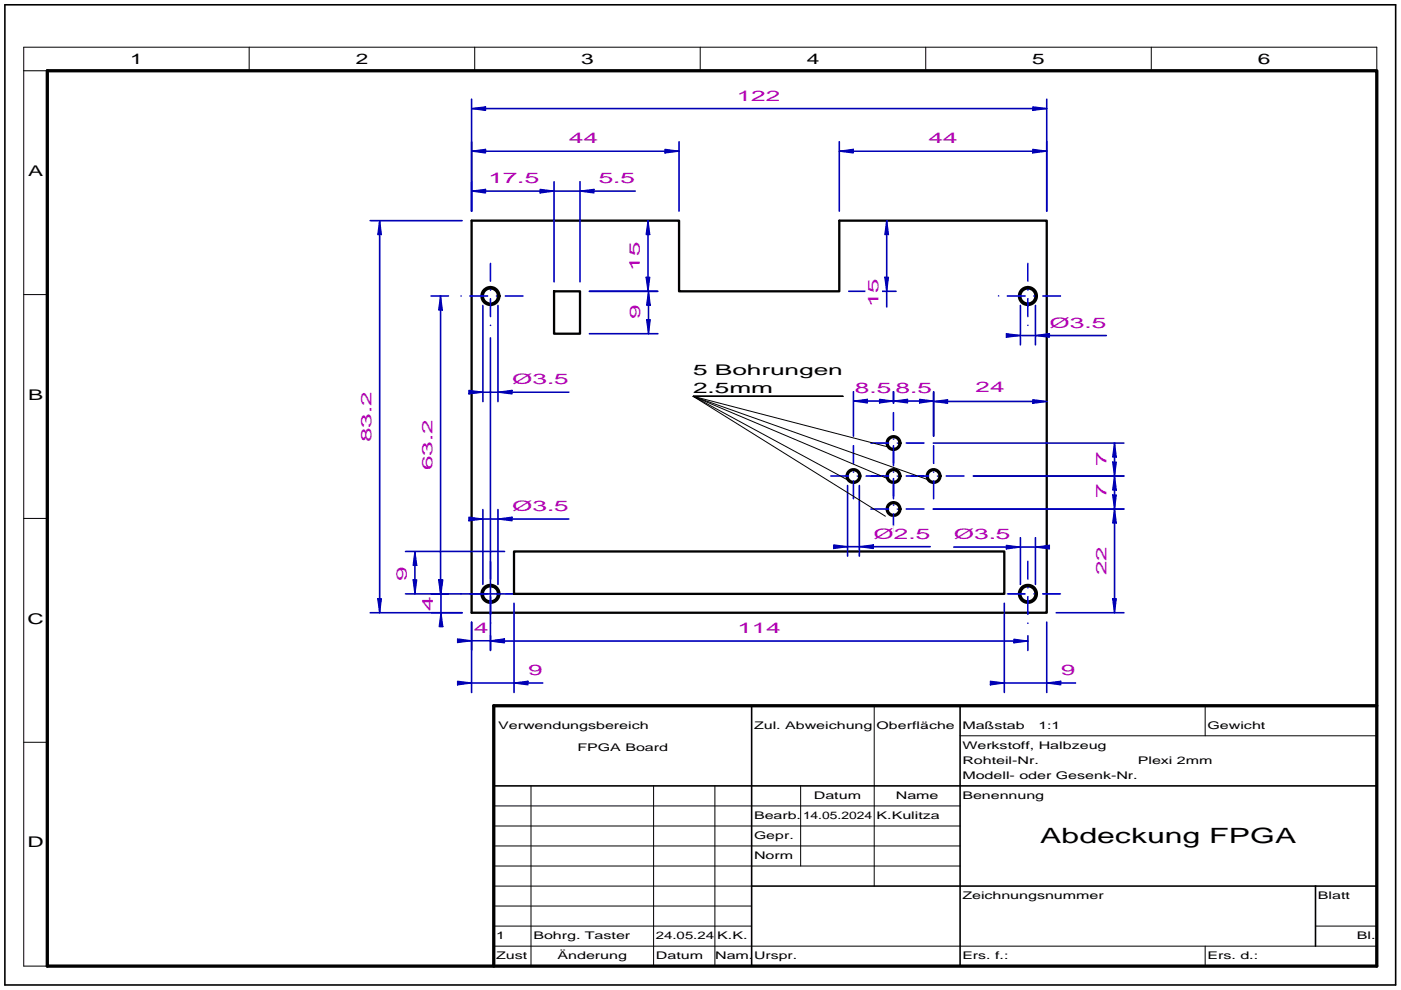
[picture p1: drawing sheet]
<svg xmlns="http://www.w3.org/2000/svg" width="297mm" height="210mm" viewBox="0 0 297 210" stroke-linecap="round" stroke-linejoin="round" font-family="sans-serif">
<path d="M1 1h294.9v207.9h-294.9zM159.4 149.7v55.2M203.6 149.7v55.2M104.7 166.7h187.2M159.4 187.9h132.5M278.9 187.9v12.8" fill="none" stroke="#000" stroke-width=".34"/>
<g fill="none" stroke="#000" stroke-width=".21">
<path d="M5 15h5M52.8 10v5M100.6 10v5M148.5 10v5M196.3 10v5M244.1 10v5M291.9 15v-5h-286.9v194.9h5M5 62.5h5M5 110h5M5 157.4h5M185.4 149.7v38.2M203.6 156.1h88.3"/>
<path d="M255.5 149.7v6.4M104.7 170.9h98.9M104.7 175.2h98.9M104.7 179.4h98.9M112.6 166.7v38.2M138.6 166.7v38.2M151.6 166.7v38.2M169.8 166.7v17M104.7 196.4h54.7M104.7 183.7h98.9M104.7 187.9h54.7M104.7 192.2h54.7"/>
<path d="M278.9 196.4h13M104.7 200.7h187.2M255.5 200.7v4.2"/>
</g>
<path d="M10 15h281.9v189.9h-281.9zM291.9 149.7h-187.2v55.2" fill="none" stroke="#000" stroke-width=".7"/>
<g fill="none" stroke="#000" stroke-width=".49">
<path d="M100 46.8h44v15h33.9v-15h44v83.2h-121.9zM105.6 62.8h.1M105.9 62.8h.1M117.5 61.8h5.5v9h-5.5zM190.7 94h.1M190.9 94h.1M109 117h103.9v9h-103.9zM182.2 101h.1M182.4 101h.1M190.7 108h.1M190.9 108h.1M199.2 101h.1"/>
<path d="M199.4 101h.1M105.6 126h.1M105.9 126h.1M219.5 126h.1M219.8 126h.1"/>
<circle cx="104" cy="62.8" r="1.6"/>
<circle cx="104" cy="62.8" r="1.9"/>
<circle cx="217.9" cy="62.8" r="1.9"/>
<circle cx="217.9" cy="62.8" r="1.61"/>
<circle cx="189.4" cy="94" r="1.24"/>
<circle cx="189.5" cy="94" r="1.45"/>
<circle cx="180.9" cy="101" r="1.44"/>
<circle cx="181" cy="101" r="1.25"/>
<circle cx="189.4" cy="108" r="1.24"/>
<circle cx="189.4" cy="101" r="1.24"/>
<circle cx="189.5" cy="108" r="1.45"/>
<circle cx="189.5" cy="101" r="1.45"/>
<circle cx="197.9" cy="101" r="1.45"/>
<circle cx="198" cy="101" r="1.25"/>
<circle cx="104" cy="126" r="1.6"/>
<circle cx="104" cy="125.9" r="1.9"/>
<circle cx="217.9" cy="125.9" r="1.9"/>
<circle cx="217.9" cy="126" r="1.6"/>
</g>
<g fill="none" stroke="#00f" stroke-width=".34">
<path d="M104 55.9v3.7M217.9 55.9v3.7M97.8 62.8h.1M99.6 62.8h3.8M104 63.4v3.7M104 61.5h.1M104 69h.1M105.3 62.8h.1M107.1 62.8h3.8M211.7 62.8h.1M213.6 62.8h3.7M217.9 63.4v3.7"/>
<path d="M217.9 61.5h.1M217.9 69h.1M219.2 62.8h.1M221.1 62.8h3.7M181 94.5v3.8M184.7 94h3.7M189.4 87.5v3.8M189.4 94.5v4.3M189.4 93.2h.1M190.3 94h.1M192.1 94h3.8M197.9 94.5v3.8"/>
<path d="M104 119.1v3.7M176.1 101h3.8M181 100.1h.1M181 102v3.8M181.8 101h.1M183.6 101h4.8M184.7 108h3.7M189.4 100.1h.1M189.4 101.5v4.3M189.4 109v3.8M189.4 107.1h.1M190.3 101h.1"/>
<path d="M190.3 108h.1M192.1 101h4.8M192.1 108h3.8M197.9 102v3.8M197.9 100.1h.1M198.8 101h.1M200.6 101h3.8M217.9 119.1v3.7M97.8 126h.1M99.6 126h3.8M104 124.7h.1M104 126.6v3.7"/>
<path d="M104 132.2h.1M105.3 126h.1M107.1 126h3.8M211.7 126h.1M213.6 126h3.7M217.9 132.2h.1M217.9 124.7h.1M217.9 126.6v3.7M219.2 126h.1M221.1 126h3.7"/>
</g>
<path d="M104 71.7v66.2M98 135.9h8M100 132v5.9" fill="none" stroke="#0000b4" stroke-width=".34"/>
<path d="M97 135.5l3 .4-3 .4z" fill="#0000b4"/>
<path d="M97 135.5l3 .4-3 .4z" fill="none" stroke="#0000b4" stroke-width=".25"/>
<path d="M104 135.9l3-.4v.8z" fill="#0000b4"/>
<path d="M104 135.9l3-.4v.8z" fill="none" stroke="#0000b4" stroke-width=".25"/>
<g fill="#fff">
<path d="M103.6 131.4v3.5h-3.1z"/>
<path d="M100.5 131.4h3.1l-3.1 3.5z"/>
</g>
<path d="M104 136h113.9M104 134.9v3.1M217.9 134.9v3.1" fill="none" stroke="#0000b4" stroke-width=".34"/>
<path d="M104 136l3-.4v.8z" fill="#0000b4"/>
<path d="M104 136l3-.4v.8z" fill="none" stroke="#0000b4" stroke-width=".25"/>
<path d="M215 135.6l2.9 .4-2.9 .4z" fill="#0000b4"/>
<path d="M215 135.6l2.9 .4-2.9 .4z" fill="none" stroke="#0000b4" stroke-width=".25"/>
<g fill="#fff">
<path d="M156.3 135l9.3-3.5v3.5z"/>
<path d="M156.3 131.5h9.3l-9.3 3.5z"/>
</g>
<path d="M100 132v14.9M109 128v18.9M98 144.9h17.1" fill="none" stroke="#0000b4" stroke-width=".34"/>
<path d="M97 144.5l3 .4-3 .4z" fill="#0000b4"/>
<path d="M97 144.5l3 .4-3 .4z" fill="none" stroke="#0000b4" stroke-width=".25"/>
<path d="M109 144.9l2.9-.4v.8z" fill="#0000b4"/>
<path d="M109 144.9l2.9-.4v.8z" fill="none" stroke="#0000b4" stroke-width=".25"/>
<g fill="#fff">
<path d="M115.1 140.4v3.5h-3.1z"/>
<path d="M112 140.4h3.1l-3.1 3.5z"/>
</g>
<path d="M212.9 128v18.9M221.9 132v14.9M210.9 144.9h17.1" fill="none" stroke="#0000b4" stroke-width=".34"/>
<path d="M221.9 144.9l3-.4v.8z" fill="#0000b4"/>
<path d="M221.9 144.9l3-.4v.8z" fill="none" stroke="#0000b4" stroke-width=".25"/>
<path d="M210 144.5l2.9 .4-2.9 .4z" fill="#0000b4"/>
<path d="M210 144.5l2.9 .4-2.9 .4z" fill="none" stroke="#0000b4" stroke-width=".25"/>
<g fill="#fff">
<path d="M228 140.4v3.5h-3.1z"/>
<path d="M224.9 140.4h3.1l-3.1 3.5z"/>
</g>
<path d="M91.5 126h3.6M91.5 130h6.5M93.5 124v8" fill="none" stroke="#0000b4" stroke-width=".34"/>
<path d="M93.5 130l.4 2.9h-.8z" fill="#0000b4"/>
<path d="M93.5 130l.4 2.9h-.8z" fill="none" stroke="#0000b4" stroke-width=".25"/>
<path d="M93.1 123h.8l-.4 3z" fill="#0000b4"/>
<path d="M93.1 123h.8l-.4 3z" fill="none" stroke="#0000b4" stroke-width=".25"/>
<g fill="#fff">
<path d="M89 126.4h3.5v3.1z"/>
<path d="M89 126.4l3.5 3.1h-3.5z"/>
</g>
<path d="M86 117h21M88 117v9M86 126h21" fill="none" stroke="#0000b4" stroke-width=".34"/>
<path d="M87.6 123h.8l-.4 3z" fill="#0000b4"/>
<path d="M87.6 123h.8l-.4 3z" fill="none" stroke="#0000b4" stroke-width=".25"/>
<path d="M88 117l.4 2.9h-.8z" fill="#0000b4"/>
<path d="M88 117l.4 2.9h-.8z" fill="none" stroke="#0000b4" stroke-width=".25"/>
<g fill="#fff">
<path d="M83.5 120.1h3.5v3.1z"/>
<path d="M83.5 120.1l3.5 3.1h-3.5z"/>
</g>
<path d="M91.4 62.8h3.7M93.4 62.8v63.2M91.4 126h3.7" fill="none" stroke="#0000b4" stroke-width=".34"/>
<path d="M93.4 62.8l.4 3h-.8z" fill="#0000b4"/>
<path d="M93.4 62.8l.4 3h-.8z" fill="none" stroke="#0000b4" stroke-width=".25"/>
<path d="M93 123h.8l-.4 3z" fill="#0000b4"/>
<path d="M93 123h.8l-.4 3z" fill="none" stroke="#0000b4" stroke-width=".25"/>
<g fill="#fff">
<path d="M88.9 89h3.5v10.8z"/>
<path d="M88.9 89l3.5 10.8h-3.5z"/>
</g>
<path d="M100 38.5v6.3M117.5 38.5v21.3M100 40.5h17.5" fill="none" stroke="#0000b4" stroke-width=".34"/>
<path d="M114.5 40.2l3 .3-3 .4z" fill="#0000b4"/>
<path d="M114.5 40.2l3 .3-3 .4z" fill="none" stroke="#0000b4" stroke-width=".25"/>
<path d="M100 40.5l3-.3v.7z" fill="#0000b4"/>
<path d="M100 40.5l3-.3v.7z" fill="none" stroke="#0000b4" stroke-width=".25"/>
<g fill="#fff">
<path d="M103.5 39.5l10.8-3.5v3.5z"/>
<path d="M103.5 36h10.8l-10.8 3.5z"/>
</g>
<path d="M123 38.5v21.3M115.5 40.5h19.2" fill="none" stroke="#0000b4" stroke-width=".34"/>
<path d="M123 40.5l2.9-.3v.7z" fill="#0000b4"/>
<path d="M123 40.5l2.9-.3v.7z" fill="none" stroke="#0000b4" stroke-width=".25"/>
<g fill="#fff">
<path d="M127 39.5l7.7-3.5v3.5z"/>
<path d="M127 36h7.7l-7.7 3.5z"/>
</g>
<path d="M125 70.8h14.5M125 61.8h14.5M137.5 61.8v9" fill="none" stroke="#0000b4" stroke-width=".34"/>
<path d="M137.5 61.8l.4 2.9h-.8z" fill="#0000b4"/>
<path d="M137.5 61.8l.4 2.9h-.8z" fill="none" stroke="#0000b4" stroke-width=".25"/>
<path d="M137.1 67.8h.8l-.4 3z" fill="#0000b4"/>
<path d="M137.1 67.8h.8l-.4 3z" fill="none" stroke="#0000b4" stroke-width=".25"/>
<g fill="#fff">
<path d="M133 64.7h3.5v3z"/>
<path d="M133 64.7l3.5 3h-3.5z"/>
</g>
<path d="M100 23h121.9M100 21v23.8M221.9 21v23.8" fill="none" stroke="#0000b4" stroke-width=".34"/>
<path d="M100 23l3-.4v.8z" fill="#0000b4"/>
<path d="M100 23l3-.4v.8z" fill="none" stroke="#0000b4" stroke-width=".25"/>
<path d="M219 22.6l2.9 .4-2.9 .4z" fill="#0000b4"/>
<path d="M219 22.6l2.9 .4-2.9 .4z" fill="none" stroke="#0000b4" stroke-width=".25"/>
<g fill="#fff">
<path d="M156.2 22l9.3-3.5v3.5z"/>
<path d="M156.2 18.5h9.3l-9.3 3.5z"/>
</g>
<path d="M214.3 71.2h20.3M216.3 64.8v8.4M219.5 64.8v8.4" fill="none" stroke="#0000b4" stroke-width=".34"/>
<path d="M213.4 70.8l2.9 .4-2.9 .3z" fill="#0000b4"/>
<path d="M213.4 70.8l2.9 .4-2.9 .3z" fill="none" stroke="#0000b4" stroke-width=".25"/>
<path d="M219.5 71.2l3-.4v.7z" fill="#0000b4"/>
<path d="M219.5 71.2l3-.4v.7z" fill="none" stroke="#0000b4" stroke-width=".25"/>
<g fill="#fff">
<path d="M222.5 70.2l4.3-3.5v3.5z"/>
<path d="M222.5 66.7h4.3l-4.3 3.5z"/>
<path d="M226.8 70.2l7.8-3.5v3.5z"/>
<path d="M226.8 66.7h7.8l-7.8 3.5z"/>
</g>
<path d="M202.2 116h19.3M216.3 114v10M219.5 114v10" fill="none" stroke="#0000b4" stroke-width=".34"/>
<path d="M219.5 116l3-.3v.7z" fill="#0000b4"/>
<path d="M219.5 116l3-.3v.7z" fill="none" stroke="#0000b4" stroke-width=".25"/>
<path d="M213.4 115.7l2.9 .3-2.9 .4z" fill="#0000b4"/>
<path d="M213.4 115.7l2.9 .3-2.9 .4z" fill="none" stroke="#0000b4" stroke-width=".25"/>
<g fill="#fff">
<path d="M202.2 115l4.3-3.5v3.5z"/>
<path d="M202.2 111.5h4.3l-4.3 3.5z"/>
<path d="M206.5 115l7.7-3.5v3.5z"/>
<path d="M206.5 111.5h7.7l-7.7 3.5z"/>
</g>
<path d="M102.4 64.8v20.4M105.6 64.8v20.4M100.4 83.2h20.2" fill="none" stroke="#0000b4" stroke-width=".34"/>
<path d="M99.4 82.8l3 .4-3 .4z" fill="#0000b4"/>
<path d="M99.4 82.8l3 .4-3 .4z" fill="none" stroke="#0000b4" stroke-width=".25"/>
<path d="M105.6 83.2l3-.4v.8z" fill="#0000b4"/>
<path d="M105.6 83.2l3-.4v.8z" fill="none" stroke="#0000b4" stroke-width=".25"/>
<g fill="#fff">
<path d="M108.6 82.2l4.3-3.5v3.5z"/>
<path d="M108.6 78.7h4.3l-4.3 3.5z"/>
<path d="M112.9 82.2l7.7-3.5v3.5z"/>
<path d="M112.9 78.7h7.7l-7.7 3.5z"/>
</g>
<path d="M100.4 110.1h20.2M102.4 108.1v15.9M105.6 108.1v15.9" fill="none" stroke="#0000b4" stroke-width=".34"/>
<path d="M105.6 110.1l3-.4v.8z" fill="#0000b4"/>
<path d="M105.6 110.1l3-.4v.8z" fill="none" stroke="#0000b4" stroke-width=".25"/>
<path d="M99.4 109.7l3 .4-3 .4z" fill="#0000b4"/>
<path d="M99.4 109.7l3 .4-3 .4z" fill="none" stroke="#0000b4" stroke-width=".25"/>
<g fill="#fff">
<path d="M108.6 109.1l4.3-3.5v3.5z"/>
<path d="M108.6 105.6h4.3l-4.3 3.5z"/>
<path d="M112.9 109.1l7.7-3.5v3.5z"/>
<path d="M112.9 105.6h7.7l-7.7 3.5z"/>
</g>
<path d="M177.9 32.1h44M177.9 30.1v14.7M221.9 30.1v14.7" fill="none" stroke="#0000b4" stroke-width=".34"/>
<path d="M219 31.7l2.9 .4-2.9 .3z" fill="#0000b4"/>
<path d="M219 31.7l2.9 .4-2.9 .3z" fill="none" stroke="#0000b4" stroke-width=".25"/>
<path d="M177.9 32.1l3-.4v.7z" fill="#0000b4"/>
<path d="M177.9 32.1l3-.4v.7z" fill="none" stroke="#0000b4" stroke-width=".25"/>
<g fill="#fff">
<path d="M196.8 31.1l6.2-3.5v3.5z"/>
<path d="M196.8 27.6h6.2l-6.2 3.5z"/>
</g>
<path d="M100 32.1h44M100 30.1v14.7M144 30.1v14.7" fill="none" stroke="#0000b4" stroke-width=".34"/>
<path d="M100 32.1l3-.4v.7z" fill="#0000b4"/>
<path d="M100 32.1l3-.4v.7z" fill="none" stroke="#0000b4" stroke-width=".25"/>
<path d="M141 31.7l3 .4-3 .3z" fill="#0000b4"/>
<path d="M141 31.7l3 .4-3 .3z" fill="none" stroke="#0000b4" stroke-width=".25"/>
<g fill="#fff">
<path d="M120.6 31.1l6.2-3.5v3.5z"/>
<path d="M120.6 27.6h6.2l-6.2 3.5z"/>
</g>
<path d="M188 46.8v18.3M180 61.8h10" fill="none" stroke="#0000b4" stroke-width=".34"/>
<path d="M188 46.8l.4 3h-.8z" fill="#0000b4"/>
<path d="M188 46.8l.4 3h-.8z" fill="none" stroke="#0000b4" stroke-width=".25"/>
<path d="M187.6 58.8h.8l-.4 3z" fill="#0000b4"/>
<path d="M187.6 58.8h.8l-.4 3z" fill="none" stroke="#0000b4" stroke-width=".25"/>
<g fill="#fff">
<path d="M183.5 58.9h3.5v6.2z"/>
<path d="M183.5 58.9l3.5 6.2h-3.5z"/>
</g>
<path d="M197.9 94h40.4M236.3 94v7M206.4 101h31.9" fill="none" stroke="#0000b4" stroke-width=".34"/>
<path d="M235.9 98h.8l-.4 3z" fill="#0000b4"/>
<path d="M235.9 98h.8l-.4 3z" fill="none" stroke="#0000b4" stroke-width=".25"/>
<path d="M236.3 94l.4 2.9h-.8z" fill="#0000b4"/>
<path d="M236.3 94l.4 2.9h-.8z" fill="none" stroke="#0000b4" stroke-width=".25"/>
<g fill="#fff">
<path d="M231.8 95.7h3.5v3.1z"/>
<path d="M231.8 95.7l3.5 3.1h-3.5z"/>
</g>
<path d="M197.9 108h40.4M236.3 108v22M223.9 130h14.4" fill="none" stroke="#0000b4" stroke-width=".34"/>
<path d="M235.9 127h.8l-.4 3z" fill="#0000b4"/>
<path d="M235.9 127h.8l-.4 3z" fill="none" stroke="#0000b4" stroke-width=".25"/>
<path d="M236.3 108l.4 2.9h-.8z" fill="#0000b4"/>
<path d="M236.3 108l.4 2.9h-.8z" fill="none" stroke="#0000b4" stroke-width=".25"/>
<g fill="#fff">
<path d="M231.8 115.9h3.5v6.1z"/>
<path d="M231.8 115.9l3.5 6.1h-3.5z"/>
</g>
<path d="M197.9 108h40.4M206.4 101h31.9M236.3 101v7" fill="none" stroke="#0000b4" stroke-width=".34"/>
<path d="M236.3 101l.4 2.9h-.8z" fill="#0000b4"/>
<path d="M236.3 101l.4 2.9h-.8z" fill="none" stroke="#0000b4" stroke-width=".25"/>
<path d="M235.9 105h.8l-.4 3z" fill="#0000b4"/>
<path d="M235.9 105h.8l-.4 3z" fill="none" stroke="#0000b4" stroke-width=".25"/>
<g fill="#fff">
<path d="M231.8 102.6h3.5v3.1z"/>
<path d="M231.8 102.6l3.5 3.1h-3.5z"/>
</g>
<path d="M197.9 85.2h24M197.9 83.2v9.3" fill="none" stroke="#0000b4" stroke-width=".34"/>
<path d="M197.9 85.2l3-.4v.8z" fill="#0000b4"/>
<path d="M197.9 85.2l3-.4v.8z" fill="none" stroke="#0000b4" stroke-width=".25"/>
<path d="M219 84.8l2.9 .4-2.9 .4z" fill="#0000b4"/>
<path d="M219 84.8l2.9 .4-2.9 .4z" fill="none" stroke="#0000b4" stroke-width=".25"/>
<g fill="#fff">
<path d="M206.9 84.2l6.1-3.5v3.5z"/>
<path d="M206.9 80.7h6.1l-6.1 3.5z"/>
</g>
<path d="M189.4 85.1h8.5M189.4 83.1v2.4M197.9 83.1v9.4" fill="none" stroke="#0000b4" stroke-width=".34"/>
<path d="M189.4 85.1l3-.4v.8z" fill="#0000b4"/>
<path d="M189.4 85.1l3-.4v.8z" fill="none" stroke="#0000b4" stroke-width=".25"/>
<path d="M195 84.7l2.9 .4-2.9 .4z" fill="#0000b4"/>
<path d="M195 84.7l2.9 .4-2.9 .4z" fill="none" stroke="#0000b4" stroke-width=".25"/>
<g fill="#fff">
<path d="M189.9 84.1l7.7-3.5v3.5z"/>
<path d="M189.9 80.6h7.7l-7.7 3.5z"/>
</g>
<path d="M181 85.1h8.4M181 83.1v9.4M189.4 83.1v2.4" fill="none" stroke="#0000b4" stroke-width=".34"/>
<path d="M186.5 84.7l2.9 .4-2.9 .4z" fill="#0000b4"/>
<path d="M186.5 84.7l2.9 .4-2.9 .4z" fill="none" stroke="#0000b4" stroke-width=".25"/>
<path d="M181 85.1l2.9-.4v.8z" fill="#0000b4"/>
<path d="M181 85.1l2.9-.4v.8z" fill="none" stroke="#0000b4" stroke-width=".25"/>
<g fill="#fff">
<path d="M181.3 84.1l7.7-3.5v3.5z"/>
<path d="M181.3 80.6h7.7l-7.7 3.5z"/>
</g>
<path d="M177.7 116h19.5M179.7 103v15M182.2 103v15" fill="none" stroke="#0000b4" stroke-width=".34"/>
<path d="M176.7 115.6l3 .4-3 .4z" fill="#0000b4"/>
<path d="M176.7 115.6l3 .4-3 .4z" fill="none" stroke="#0000b4" stroke-width=".25"/>
<path d="M182.2 116l3-.4v.8z" fill="#0000b4"/>
<path d="M182.2 116l3-.4v.8z" fill="none" stroke="#0000b4" stroke-width=".25"/>
<g fill="#fff">
<path d="M185.2 115l4.3-3.5v3.5z"/>
<path d="M185.2 111.5h4.3l-4.3 3.5z"/>
<path d="M189.5 115l7.7-3.5v3.5z"/>
<path d="M189.5 111.5h7.7l-7.7 3.5z"/>
</g>
<path d="M178.7 84.1h-31.7l41.3 17.5M178.7 84.1h-31.7l32.8 17.7M178.7 84.1h-31.7l50 17.7M178.7 84.1h-31.7l41 10.6M178.7 84.1h-31.7l40.7 25.4" fill="none" stroke="#000" stroke-width=".21"/>
<path d="M137.4 46.8v15M125 61.8h14.4" fill="none" stroke="#0000b4" stroke-width=".34"/>
<path d="M137 58.8h.8l-.4 3z" fill="#0000b4"/>
<path d="M137 58.8h.8l-.4 3z" fill="none" stroke="#0000b4" stroke-width=".25"/>
<path d="M137.4 46.8l.4 3h-.8z" fill="#0000b4"/>
<path d="M137.4 46.8l.4 3h-.8z" fill="none" stroke="#0000b4" stroke-width=".25"/>
<g fill="#fff">
<path d="M132.9 51.2h3.5v6.2z"/>
<path d="M132.9 51.2l3.5 6.2h-3.5z"/>
</g>
<path d="M78.5 46.8h19.5M80.5 46.8v83.2M78.5 130h19.5" fill="none" stroke="#0000b4" stroke-width=".34"/>
<path d="M80.1 127h.8l-.4 3z" fill="#0000b4"/>
<path d="M80.1 127h.8l-.4 3z" fill="none" stroke="#0000b4" stroke-width=".25"/>
<path d="M80.5 46.8l.4 3h-.8z" fill="#0000b4"/>
<path d="M80.5 46.8l.4 3h-.8z" fill="none" stroke="#0000b4" stroke-width=".25"/>
<g fill="#fff">
<path d="M76 83h3.5v10.8z"/>
<path d="M76 83l3.5 10.8h-3.5z"/>
</g>
<text font-size="4.5" x="220.6" y="178.7">Abdeckung FPGA</text>
<g font-size="3.1">
<text x="27.6" y="13.5">1</text>
<text x="75.4" y="13.5">2</text>
<text x="123.2" y="13.5">3</text>
<text x="171" y="13.5">4</text>
<text x="218.8" y="13.5">5</text>
<text x="266.7" y="13.5">6</text>
<text x="5.9" y="37.3">A</text>
<text x="147" y="79.5">5 Bohrungen</text>
<text x="147" y="83.4">2.5mm</text>
<text x="5.9" y="84.8">B</text>
<text x="5.8" y="132.2">C</text>
<text x="5.8" y="179.7">D</text>
</g>
<g font-size="3.1" fill="#b400b4">
<text x="156.2" y="21.3">122</text>
<text x="120.6" y="30.4">44</text>
<text x="196.8" y="30.4">44</text>
<text x="103.5" y="38.8">17.5</text>
<text x="127" y="38.8">5.5</text>
<text x="135.7" y="57.4" transform="rotate(-90 135.7 57.4)">15</text>
<text x="186.3" y="65.1" transform="rotate(-90 186.3 65.1)">15</text>
<text x="135.8" y="67.7" transform="rotate(-90 135.8 67.7)">9</text>
<text x="222.5" y="69.5">Ø3.5</text>
<text x="108.6" y="81.5">Ø3.5</text>
<text x="181.3" y="83.4">8.5</text>
<text x="189.9" y="83.4">8.5</text>
<text x="206.9" y="83.1">24</text>
<text x="78.8" y="93.8" transform="rotate(-90 78.8 93.8)">83.2</text>
<text x="91.7" y="99.8" transform="rotate(-90 91.7 99.8)">63.2</text>
<text x="234.6" y="98.8" transform="rotate(-90 234.6 98.8)">7</text>
<text x="234.6" y="105.7" transform="rotate(-90 234.6 105.7)">7</text>
<text x="108.6" y="108.4">Ø3.5</text>
<text x="185.2" y="114.3">Ø2.5</text>
<text x="202.2" y="114.3">Ø3.5</text>
<text x="86.3" y="123.2" transform="rotate(-90 86.3 123.2)">9</text>
<text x="234.6" y="122" transform="rotate(-90 234.6 122)">22</text>
<text x="91.8" y="129.5" transform="rotate(-90 91.8 129.5)">4</text>
<text x="100.5" y="134.2">4</text>
<text x="156.3" y="134.3">114</text>
<text x="112" y="143.2">9</text>
<text x="224.9" y="143.2">9</text>
</g>
<g font-size="2.2">
<text x="105.6" y="154.6">Verwendungsbereich</text>
<text x="159.9" y="154.6">Zul. Abweichung</text>
<text x="185.9" y="154.6">Oberfläche</text>
<text x="204" y="154.6">Maßstab</text>
<text x="220.2" y="154.6">1:1</text>
<text x="256" y="154.6">Gewicht</text>
<text x="122.4" y="159.3">FPGA Board</text>
<text x="204" y="158.8">Werkstoff, Halbzeug</text>
<text x="204" y="162">Rohteil-Nr.</text>
<text x="204" y="165.2">Modell- oder Gesenk-Nr.</text>
<text x="241.2" y="162.1">Plexi 2mm</text>
<text x="159.9" y="173.7">Bearb.</text>
<text x="170.3" y="173.7">14.05.2024</text>
<text x="172.6" y="169.4">Datum</text>
<text x="185.9" y="173.7">K.Kulitza</text>
<text x="189.9" y="169.4">Name</text>
<text x="204" y="169.4">Benennung</text>
<text x="159.9" y="177.9">Gepr.</text>
<text x="159.9" y="182.2">Norm</text>
<text x="204" y="190.7">Zeichnungsnummer</text>
<text x="279.4" y="190.7">Blatt</text>
<text x="105.2" y="199.2">1</text>
<text x="105.2" y="203.4">Zust</text>
<text x="113.1" y="199.2">Bohrg. Taster</text>
<text x="118.2" y="203.4">Änderung</text>
<text x="139.1" y="203.4">Datum</text>
<text x="139.1" y="199.2">24.05.24</text>
<text x="151.6" y="203.4">Nam.</text>
<text x="152.1" y="199.2">K.K.</text>
<text x="159.9" y="203.4">Urspr.</text>
<text x="204" y="203.4">Ers. f.:</text>
<text x="256" y="203.4">Ers. d.:</text>
<text x="287.7" y="199.2">Bl.</text>
</g>
</svg>
